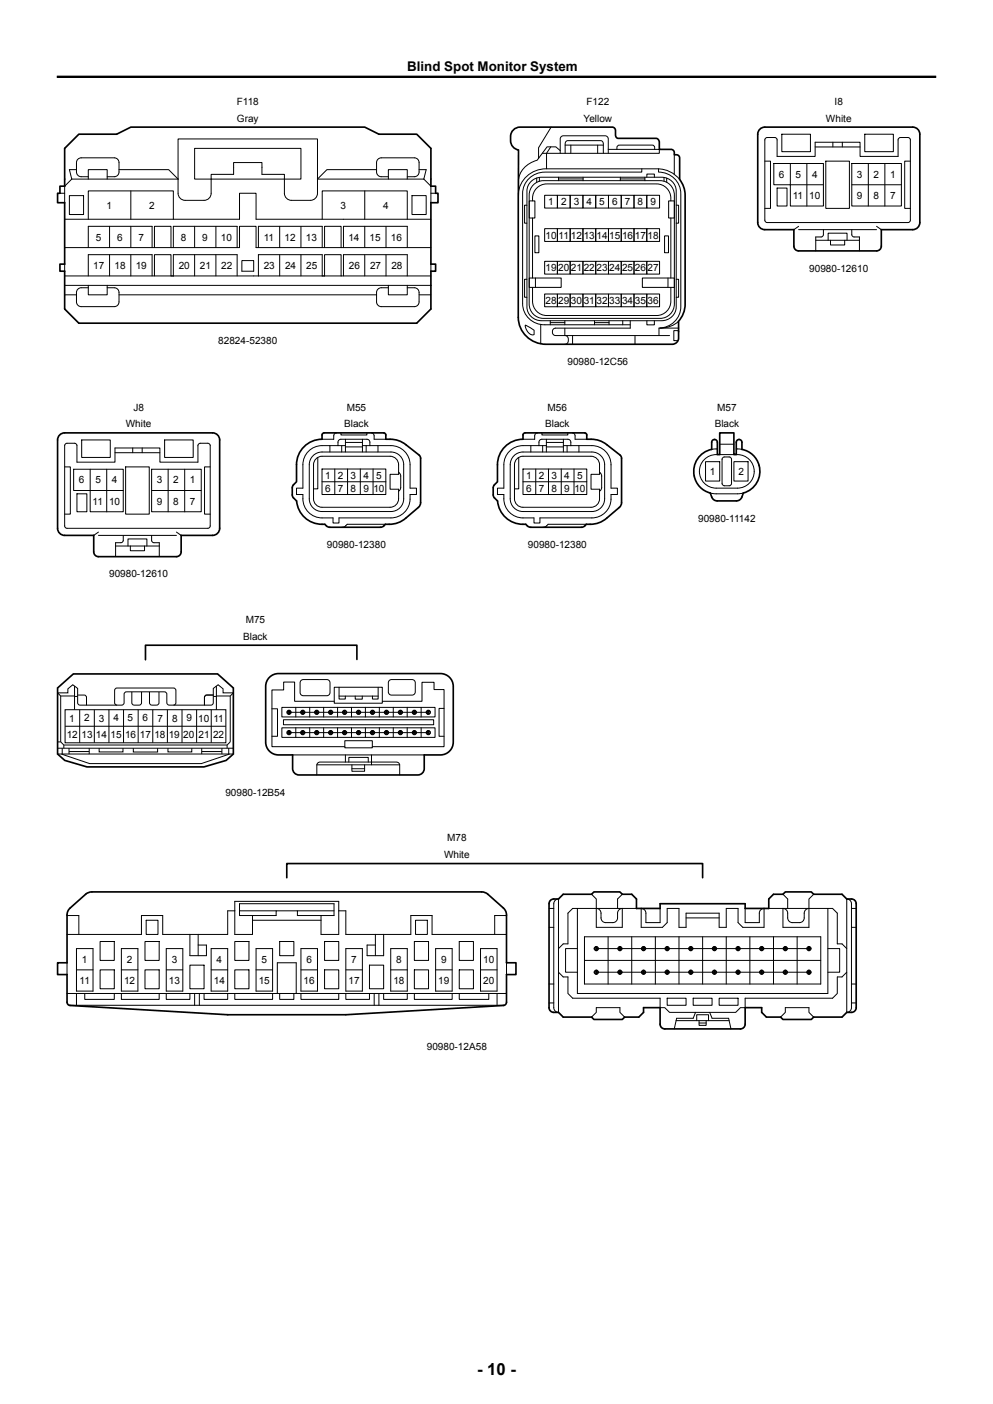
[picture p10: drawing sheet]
<svg xmlns="http://www.w3.org/2000/svg" width="210mm" height="297mm" viewBox="0 0 210 297" stroke-linecap="round" stroke-linejoin="round" font-family="sans-serif">
<g fill="none" stroke="#000" stroke-width=".21">
<path d="M15.2 37.9l-1.5 1.5v3.5M15.2 37.9h22.5M16.2 35.9h-1.5l.5 2M18.7 37.4h-1.5a1 1 0 0 1-1-1v-2a1 1 0 0 1 1-1h7a1 1 0 0 1 1 1v2a1 1 0 0 1-1 1h-1.5M18.7 37.9v-2h4v2M25.2 35.9h10.5l2 2M37.7 37.9v-8.5h29.4v8.5M44.7 37.9v3a1.5 1.5 0 0 1-1.5 1.5h-4a1.5 1.5 0 0 1-1.5-1.5v-3M44.7 37.9h-3.5v-6.5h22.4v6.5h-3.5M44.7 37.9v-1h4.7v-2.5h6v2.5h4.7v1M44.7 37.9h15.4M67.1 37.9h22.5"/>
<path d="M67.1 37.9v3a1.5 1.5 0 0 1-1.5 1.5h-4a1.5 1.5 0 0 1-1.5-1.5v-3M79.6 35.9h-10.5l-2 2M82.1 37.4h-1.5a1 1 0 0 1-1-1v-2a1 1 0 0 1 1-1h7a1 1 0 0 1 1 1v2a1 1 0 0 1-1 1h-1.5M82.1 37.9v-2h4v2M88.6 35.9h1.5l-.5 2M89.6 37.9l1.5 1.5v3.5M112.1 38.6a3.2 3.2 0 0 1 2.5-1.1h25.3a3 3 0 0 1 3.1 2.9v24.5a3 3 0 0 1-3.1 2.9h-25.3a3 3 0 0 1-3.2-2.9v-24.5l.1-.7zM113 38.9l1.2-.6 .7-.1h24.7a3 3 0 0 1 3 3.1v23a3 3 0 0 1-3 3h-24.7a3 3 0 0 1-3-3v-23a3.1 3.1 0 0 1 1.1-2.4zM113.5 37.7v.9M114.1 37.5v.8M116.5 31.1l-.9 1.3v3.3M116.6 26.9l-2.7 4.3v2.3"/>
<path d="M118.1 37.9h5.2M118.1 37.5v.7M118.5 31.9l-1-.8h-1.8l-2.1 2.8a5 5 0 0 0-4 4.4M118.5 32.4v-3a.67 .67 0 0 1 .6-.7h8.9a.67 .67 0 0 1 .6 .7v3M119.5 32.4v-2a.62 .62 0 0 1 .6-.6h7a.62 .62 0 0 1 .5 .6v2M119.5 30.7h8.1M120.7 30.7v1.7M123.3 37.5v.7M126.4 30.7v1.7M128.6 31.6h10.8v.8h-24.7M130.5 31.6v-.7l.5-.2h6.9l.5 .2v.7M131.2 37.5v.7"/>
<path d="M131.2 37.9h5.2M135.7 35.7v.7h-20.5a4.6 4.6 0 0 0-4.7 4.5v23.3a4.5 4.5 0 0 0 4.7 4.5h18.1M136.4 37.5v.7M136.8 37.5v-.7h1.6v.7M139.3 35.7v.7a4.6 4.6 0 0 1 4.7 4.5v24a4.6 4.6 0 0 1-4.6 4.5v1.6M140.4 37.5v.8M141 37.7v.9M142.6 32.7v4.2M143.7 38a6 6 0 0 0-4.7-2.3h-23.5a5.8 5.8 0 0 0-5.9 5.3M161.7 34.1h1.2v10h-1.2M161.8 29.3l.4-.2h1.6l.5 .2v3.8h8.1v-3h9.5v3h8l.1-3.8 .4-.2 1.9 .1 .2 .4v17.2l-.5 .3-30-.1-.3-.4zM163.6 34.6h10.5v9h-7v-4.5h-3.5z"/>
<path d="M164.3 39.8h2.1v3.8h-2.1zM165.3 28.4h6.1v3.7h-6.1zM167.1 34.6v4.5h7M170.6 34.6v9M172.4 31.1h9.5M174.6 34.1h5v10h-5zM176.1 30.1v1M178.1 30.1v1M180.1 34.6h10.5v9h-10.5zM180.1 39.1h10.5M182.9 28.4h6v3.7h-6zM183.6 34.6v9"/>
<path d="M187.1 34.6v9M192.5 34.1h-1.2v10h1.2M12.7 40.9h1M13.7 52.4h37v-4.5h3.4v4.5h37M13.7 46.4h37v-5.5h3.4v5.5h37M13.7 58.4h77.4M13.7 55.9v1.5M14.7 41.4h3v4h-3zM18.7 46.4v-6h18v6M18.7 52.4v-4.5h13.5v4.5M18.7 58.4v-4.5h13.5v4.5M23.2 47.9v4.5"/>
<path d="M23.2 53.9v4.5M27.7 40.4v6M27.7 47.9v4.5M27.7 53.9v4.5M32.7 52.4v-4.5h3.5v4.5M32.7 58.4v-4.5h3.5v4.5M36.7 52.4v-4.5h13.5v4.5M36.7 58.4v-4.5h13.5v4.5M41.2 47.9v4.5M41.2 53.9v4.5M45.7 47.9v4.5M45.7 53.9v4.5"/>
<path d="M51.2 55.1h2.5v2.3h-2.5zM54.6 52.4v-4.5h13.5v4.5M54.6 58.4v-4.5h13.5v4.5M59.1 47.9v4.5M59.1 53.9v4.5M63.6 47.9v4.5M63.6 53.9v4.5M68.1 46.4v-6h18v6M68.6 52.4v-4.5h3.5v4.5M68.6 58.4v-4.5h3.5v4.5M72.6 52.4v-4.5h13.5v4.5M72.6 58.4v-4.5h13.5v4.5"/>
<path d="M77.1 40.4v6M77.1 47.9v4.5M77.1 53.9v4.5M81.6 47.9v4.5M81.6 53.9v4.5M87.1 41.4h3v4h-3zM91.1 55.9v1.5M91.1 40.9h1M111.4 43.4h-.5v3.8h.5M111.4 59.1h-.5v3.8h.5M111.9 58.8h6.8v2h-6.8zM111.9 42.5h1.2v3.6h-1.2z"/>
<path d="M112.6 42.5a3.1 3.1 0 0 1 3-3.6h23.3a3.1 3.1 0 0 1 3 3.6M112.6 46.1v12.7M113.1 49.9h.9v3.6h-.9zM113.2 58.8v2M115.2 41.3h2.7v2.7h-2.7zM115.2 48.4h2.7v2.7h-2.7zM115.2 55.3h2.7v2.7h-2.7zM117.9 41.3h2.7v2.7h-2.7zM117.9 48.4h2.7v2.7h-2.7zM117.9 55.3h2.7v2.7h-2.7zM120.6 41.3h2.7v2.7h-2.7zM120.6 48.4h2.7v2.7h-2.7z"/>
<path d="M120.6 55.3h2.7v2.7h-2.7zM123.3 41.3h2.7v2.7h-2.7zM123.3 48.4h2.7v2.7h-2.7zM123.3 55.3h2.7v2.7h-2.7zM126 41.3h2.7v2.7h-2.7zM126 48.4h2.7v2.7h-2.7zM126 55.3h2.7v2.7h-2.7zM128.7 41.3h2.7v2.7h-2.7zM128.7 48.4h2.7v2.7h-2.7zM128.7 55.3h2.7v2.7h-2.7zM131.4 41.3h2.7v2.7h-2.7zM131.4 48.4h2.7v2.7h-2.7z"/>
<path d="M131.4 55.3h2.7v2.7h-2.7zM134.1 41.3h2.7v2.7h-2.7zM134.1 48.4h2.7v2.7h-2.7zM134.1 55.3h2.7v2.7h-2.7zM135.8 58.8h6.8v2h-6.8zM136.8 41.3h2.7v2.7h-2.7zM136.8 48.4h2.7v2.7h-2.7zM136.8 55.3h2.7v2.7h-2.7zM140.5 49.9h.9v3.6h-.9zM141.3 58.8v2M141.4 42.5h1.2v3.6h-1.2zM141.9 46.1v12.7"/>
<path d="M143 43.4h.5v3.8h-.5M143 59.1h.5v3.8h-.5M168.9 47.9l-1 .7M168.9 48.6h16.5M172.5 50.8h9.3M174.1 48.6v1l-.2 .5h-1.4v3M175.1 50.8v-1.5h4v1.5M175.6 50.8v1h3v-1M180.1 48.6v1l.3 .5h1.4v3M185.4 47.9l1 .7M13.7 62.4h2.5M13.7 60.4h77.4"/>
<path d="M18.7 60.9h-1.5a1 1 0 0 0-1 1v2a1 1 0 0 0 1 1h7a1 1 0 0 0 1-1v-2a1 1 0 0 0-1-1h-1.5M18.7 60.4v2h4v-2M25.2 62.4h54.4M82.1 60.9h-1.5a1 1 0 0 0-1 1v2a1 1 0 0 0 1 1h7a1 1 0 0 0 1-1v-2a1 1 0 0 0-1-1h-1.5M82.1 60.4v2h4v-2M88.6 62.4h2.5M111.2 68.8l1.8 1.1v.9a1.61 1.61 0 0 1-1.9-1.6zM112.6 60.8v2.9a3 3 0 0 0 3 3h23.3a3 3 0 0 0 3-3v-2.9M114.4 68.6v4.1M115.2 62.2h2.7v2.7h-2.7zM116.4 68.3h3M116.4 67.8v.9"/>
<path d="M117.9 62.2h2.7v2.7h-2.7zM119.4 67.8v.9M119.4 69.4v1.6M119.5 71h22.1M120.6 62.2h2.7v2.7h-2.7zM121.1 71v1.8M123.3 62.2h2.7v2.7h-2.7zM125.7 67.8v.9M125.7 68.3h3.1M126 62.2h2.7v2.7h-2.7zM128.7 62.2h2.7v2.7h-2.7zM128.8 67.8v.9"/>
<path d="M131.4 62.2h2.7v2.7h-2.7zM131.7 67.8v.9M133.3 67.9v1.5h-15.8a.79 .79 0 0 0-.7 .8 .79 .79 0 0 0 .7 .8h2a.96 .96 0 0 1 .7 .9 .96 .96 0 0 1-.7 .9M134.1 62.2h2.7v2.7h-2.7zM134.3 71v1.8M136.8 62.2h2.7v2.7h-2.7zM136.8 67.9v.8h1.6v-.8M139.5 69.4h4M143.5 68l-.9 .6-1.1 .5-1.9 .3M143.5 69.9h-1v2.2h.9M13.7 98.8h1.2v10h-1.2M13.7 94l.5-.2h1.6l.4 .2 .1 3.8h8v-3h9.5v3h8.1v-3.8l.5-.2h1.8l.3 .5-.1 17.2-.4 .3-30.1-.1-.2-.4z"/>
<path d="M15.6 99.3h10.5v9h-7v-4.5h-3.5zM17.3 93.1h6v3.7h-6zM19.1 99.3v4.5h7M22.6 99.3v9M24.3 95.8h9.5M26.6 98.8h5v10h-5zM28.1 94.8v1M30.1 94.8v1M32.1 99.3h10.5v9h-10.5zM34.8 93.1h6.1v3.7h-6.1zM35.6 99.3v9M39.1 99.3v9"/>
<path d="M44.5 98.8h-1.2v10h1.2M66 96.6a2.69 2.69 0 0 1 2.1-1h14.6a2.7 2.7 0 0 1 2.7 2.7v7.2a2.7 2.7 0 0 1-2.7 2.7h-14.6a2.7 2.7 0 0 1-2.7-2.7v-7.2l.1-.6zM66.8 97l.8-.4 .5-.1h14.4a1.8 1.8 0 0 1 1.8 1.8v2h-1.8v3.2h1.8a3.5 3.5 0 0 1-.5 3.3l-.8 .4-.5 .1h-14.4a1.8 1.8 0 0 1-1.8-1.8v-7.2l.1-.5zM67.2 96.8v6.6h-.9M68.1 99.2h13.5v5.4h-13.5zM69.8 94.3v1.3M70.8 99.2v5.4M71.2 91.6a.63 .63 0 0 0-.6 .6v.7h-2.5M71.5 94.3v-.8a.63 .63 0 0 1 .6-.6h5.5a.63 .63 0 0 1 .6 .6v.8M72.1 91.6v.4h5.5v-.4M72.3 94.3v1.3M73.1 94.3h-5a4 4 0 0 0-4 4v5h-1.4v1.3h1.4a4.2 4.2 0 0 0 4 5h2.3v1h1.3v-1h11a4.2 4.2 0 0 0 4-5h1.4v-1.3h-1.4v-5a4 4 0 0 0-4-4h-6.1"/>
<path d="M73.1 94.5h3.5M73.1 92.9v2.7M73.1 93.6h3.5M73.5 99.2v5.4M76.2 99.2v5.4M76.6 92.9v2.7M77.4 94.3v1.3M78.5 91.6a.63 .63 0 0 1 .6 .6v.7h2.5M78.9 99.2v5.4M79.9 94.3v1.3M84.3 99.9l.4 .6v2.6l-.1 .5-.3 .3M108.5 96.6a2.69 2.69 0 0 1 2.1-1h14.6a2.7 2.7 0 0 1 2.7 2.7v7.2a2.7 2.7 0 0 1-2.7 2.7h-14.6a2.7 2.7 0 0 1-2.7-2.7v-7.2l.1-.6z"/>
<path d="M109.3 97l.8-.4 .5-.1h14.4a1.8 1.8 0 0 1 1.8 1.8v2h-1.8v3.2h1.8a3.5 3.5 0 0 1-.5 3.3l-.8 .4-.5 .1h-14.4a1.8 1.8 0 0 1-1.8-1.8v-7.2l.1-.5zM109.7 96.8v6.6h-.9M110.6 99.2h13.5v5.4h-13.5zM112.3 94.3v1.3M113.3 99.2v5.4M113.7 91.6a.63 .63 0 0 0-.6 .6v.7h-2.5M114 94.3v-.8a.63 .63 0 0 1 .6-.6h5.5a.63 .63 0 0 1 .6 .6v.8M114.6 91.6v.4h5.5v-.4M114.8 94.3v1.3M115.5 94.3h-4.9a4 4 0 0 0-4 4v5h-1.4v1.3h1.4a4.2 4.2 0 0 0 4 5h2.3v1h1.3v-1h11a4.2 4.2 0 0 0 4-5h1.4v-1.3h-1.4v-5a4 4 0 0 0-4-4h-6.1M115.5 94.5h3.6M115.5 93.6h3.6"/>
<path d="M115.5 92.9v2.7M116 99.2v5.4M118.7 99.2v5.4M119.1 92.9v2.7M119.9 94.3v1.3M121 91.6a.63 .63 0 0 1 .6 .6v.7h2.5M121.4 99.2v5.4M122.4 94.3v1.3M126.8 99.9l.4 .6v2.6l-.1 .5-.3 .3M149.2 97.7h3v4.1h-3zM151.7 96.2a3.6 3.6 0 0 0-3.8 3.4 3.6 3.6 0 0 0 3.6 3.7h4.5a3.6 3.6 0 0 0 3.5-3.7 3.6 3.6 0 0 0-3.8-3.4M151.7 95l-1.2 .1"/>
<path d="M152.2 94h3M152.2 96.2h3M152.8 96.9l.4-.2h1h.3l.2 .5v5.1l-.2 .4-.3 .1-1.2-.1-.3-.4zM155.2 97.7h3v4.1h-3zM155.7 95l1.2 .1M16.3 104.5h2.1v3.8h-2.1zM20.8 112.6l-1 .7M20.8 113.3h16.5M24.4 115.5h9.3M26.1 113.3v1l-.3 .4-1.4 .1v3M27.1 115.5v-1.5h4v1.5M27.6 115.5v1h3v-1"/>
<path d="M32.1 113.3v1l.2 .4 1.4 .1v3M32.1 103.8h10.5M37.3 112.6l1 .7M68.1 101.9h13.5M81.5 110.9h-8.1l-.5 .5-.5 .1M110.6 101.9h13.5M124 110.9h-8.1l-.5 .5-.5 .1M157.2 104.3l-1.2 .2h-4.9l-.9-.2M12.2 158.3h37.2M12.2 159.5h37.2M12.2 156.9h.6M12.8 147.2l-.6-.6h2.2v-.9l1-.8 1 .7v3.1l.3 .4 .2 .1 9.1-.1 .2-.4 .1-2.1 .4-.2h8.3l.3 .5 .1 2 .4 .3h8.8l.4-.3 .1-.2v-3.1l1-.7 1.1 .8v.9h2.2l-.7 .6"/>
<path d="M12.8 147.2h3M12.8 147.2v9.7M12.8 156.9l.7 .7M13 159.5l5.9 2h23.7l6-2M13.2 158.3v1.2M13.5 157.6h34.5M13.5 157.6v.7M13.8 150.1h34v7h-34zM13.8 153.6h34M14.6 158.3v1.2M14.6 159h4.3M15.8 145.1v5"/>
<path d="M15.8 147.3h.6M16.4 147h1.4l.4 .3 .1 1.9M16.9 150.1v7M18.9 158.3v1.2M19.9 150.1v7M21 158.3v.8h5v-.8M23 150.1v7M24.7 149.2l-.2-.1-.3-.4v-2.7l.1-.2 .4-.3 12.3 .1 .2 .4v2.7l-.1 .2-.4 .3M26.1 150.1v7M27.9 146.4v2.3l.2 .4 .3 .1h1l.5-.3v-2.5M28.2 158.3v.8h5.1v-.8M29.2 150.1v7"/>
<path d="M31.6 146.4v2.3l.3 .4 .2 .1h1l.5-.3v-2.5M32.3 150.1v7M35.4 150.1v7M35.5 158.3v.8h5.1v-.8M38.5 150.1v7M41.6 150.1v7M42.7 159h4.2M42.7 158.3v1.2M44.7 150.1v7M45.1 147h-1.4l-.4 .3-.1 1.9M45.1 147.3h.7M45.8 147.2h2.9"/>
<path d="M45.8 145.1v5M46.9 158.3v1.2M48 157.6v.7M48.4 158.3v1.2M48.7 147.2v9.7l-.7 .7M57.5 149.9h1.2v5.9h-1.2M59.6 149.6h32.4v2.1h-32.4zM59.6 154h32.4v2h-32.4zM59.9 152.3h31.8v1h-31.8zM61 151v-.6h.2v.6M61 155.3v-.6h.2v.6M61.1 150.7h29.5"/>
<path d="M61.1 155h29.5M61.9 159.7h27.8M62.6 149.6v2.1M62.6 154v2M63.7 144l.4-.2h5a.67 .67 0 0 1 .7 .6v2.1a.67 .67 0 0 1-.7 .7h-5a.67 .67 0 0 1-.6-.7v-2.1zM63.9 151v-.6h.2v.6M63.9 155.3v-.6h.2v.6M65.5 149.6v2.1M65.5 154v2M66.9 151v-.6h.2v.6M66.9 155.3v-.6h.2v.6M68.4 149.6v2.1"/>
<path d="M68.4 154v2M69.8 151v-.6h.2v.6M69.8 155.3v-.6h.2v.6M70.7 145.4h10.2v3.4h-10.2zM70.7 148.4h-8.4v-4.1h-2.3v1.7h-2.5v12h15.4M71.4 149.6v2.1M71.4 154v2M71.7 145.4v2.5h1.3v-.6M71.7 147.3h8.3M72.8 151v-.6h.2v.6M72.8 155.3v-.6h.2v.6M72.9 156.7h5.8v1.5h-5.8z"/>
<path d="M73 159.7v1.5M74.3 149.6v2.1M74.3 154v2M75.1 147.3v.6h1.5v-.6M75.7 151v-.6h.2v.6M75.7 155.3v-.6h.2v.6M77.3 149.6v2.1M77.3 154v2M78.6 159.7v2.1M78.7 151v-.6h.2v.6M78.7 155.3v-.6h.2v.6M80 145.4v2.5h-1.2v-.6"/>
<path d="M80.2 149.6v2.1M80.2 154v2M80.9 148.4h8.3v-4.1h2.6v1.6h2.1v12h-15.2M81.6 151v-.6h.2v.6M81.6 155.3v-.6h.2v.6M82.3 144l.5-.2h4.3a.67 .67 0 0 1 .7 .6v2a.68 .68 0 0 1-.7 .6h-4.3a.67 .67 0 0 1-.7-.6v-2zM83.2 149.6v2.1M83.2 154v2M84.6 151v-.6h.2v.6M84.6 155.3v-.6h.2v.6M86.1 149.6v2.1M86.1 154v2"/>
<path d="M87.5 151v-.6h.2v.6M87.5 155.3v-.6h.2v.6M89.1 149.6v2.1M89.1 154v2M90.5 151v-.6h.2v.6M90.5 155.3v-.6h.2v.6M93.9 149.9h-1.1v5.9h1.1M67 163.9v-2a.68 .68 0 0 1 .7-.7h16.2a.68 .68 0 0 1 .6 .7v2M67 161.8h17.5M73.8 161.2v-1h4.1v1M74.4 161.8v1.4h2.7v-1.4M74.4 162.6h2.7"/>
<path d="M14.2 193.7h2.5v4M21.2 199.2h3v4h-3zM30.7 199.2h3v4h-3zM30.9 194.7h2.5v3h-2.5zM40.2 197.7v4.5h3.5v-2.3h-1.8M41.9 197.7v4.5M49.7 199.2h3v4h-3zM49.7 192.7h-1.5v5h-13.8v-4h-4.5v4h-15.7M50.7 191.2h19.9v2.5h-7.7v-1h-4.5v1h-7.7zM50.7 192.7h7.7M53.4 193.7v4h-3.7v-7h21.9v7h-3.7v-4M53.4 194.7h14.5"/>
<path d="M59.1 199.2h3v3h-3zM62.9 192.7h7.7M68.6 199.2h3v4h-3zM71.6 192.7h1.5v5h13.8v-4h4.5v4h15.7M79.4 197.7v4.5M81.1 197.7v4.5h-3.5v-2.3h1.8M87.6 199.2h3v4h-3zM87.9 194.7h2.5v3h-2.5zM97.1 199.2h3v4h-3zM107.1 193.7h-2.5v4M116.1 192.2h1M116.1 196.2h1"/>
<path d="M117.4 190.5l.7-.3v24a1 1 0 0 1-1-1v-22zM122.1 192.2v18h53v-18M123.6 198.2h50v10h-50zM125.1 189.2l1 1v2M126.1 192.2a1 1 0 0 1 1 1v1a1 1 0 0 0 1 1h1.5a1 1 0 0 0 1-1v-1a1 1 0 0 1 1-1v4h-5.5zM128.6 198.2v10M131.6 189.2l-1 1v2M133.6 198.2v10M134.6 192.2h-13.5l-1 1v6.5h-1l-1 1M138.6 198.2v10M139.6 192.2v3h-3v-2a1 1 0 0 0-1-1v4h4.5l1-1v-3h2.5v4h1.5v-3h7v3h1.5v-4h2.5v3l1 1h4.5v-4a1 1 0 0 0-1 1v2h-3v-3M143.6 198.2v10"/>
<path d="M145.1 194.2h7M148.6 198.2v10M153.6 198.2v10M158.6 198.2v10M162.6 192.2h13.5l1 1v6.5h1l1 1M163.6 198.2v10M165.6 192.2a1 1 0 0 1 1 1v1a1 1 0 0 0 1 1h1.5a1 1 0 0 0 1-1v-1a1 1 0 0 1 1-1v4h-5.5zM165.6 189.2l1 1v2M168.6 198.2v10M172.1 189.2l-1 1v2M179.1 190.2a1 1 0 0 1 1 1v22a1 1 0 0 1-1 1zM180.1 192.2h1"/>
<path d="M180.1 196.2h1M14.2 210.2h92.9M14.2 203.7v2.5M14.6 212.7h92M16.2 200.7h3.5v9h-3.5zM16.2 210.2v2.5M16.2 205.2h3.5M17.9 210.2v1.2h6.3v-1.2M21.2 205.2h3v4h-3zM25.7 210.2v1.2h8v-1.2M25.7 200.7h3.5v9h-3.5zM25.7 205.2h3.5"/>
<path d="M30.7 205.2h3v4h-3zM35.2 210.2v1.2h5v-1.2M35.2 200.7h3.5v9h-3.5zM35.2 205.2h3.5M40.2 204.2h3v5h-3zM41.2 210.2v2.5M42.2 210.2v2.5M43.2 210.2v1.2h5v-1.2M44.7 200.7h3.5v9h-3.5zM44.7 205.2h3.5M49.7 210.2v1.2h7.9v-1.2M49.7 205.2h3v4h-3z"/>
<path d="M54.1 200.7h3.5v9h-3.5zM54.1 205.2h3.5M58.6 210.2v-6.5h4v6.5M59.1 210.2v1.2h3v-1.2M63.6 210.2v1.2h8v-1.2M63.6 200.7h3.5v9h-3.5zM63.6 205.2h3.5M68.6 205.2h3v4h-3zM73.1 210.2v1.2h5v-1.2M73.1 200.7h3.5v9h-3.5zM73.1 205.2h3.5M78.1 204.2h3v5h-3z"/>
<path d="M79.1 210.2v2.5M80.1 210.2v2.5M81.1 210.2v1.2h5v-1.2M82.6 200.7h3.5v9h-3.5zM82.6 205.2h3.5M87.6 210.2v1.2h8v-1.2M87.6 205.2h3v4h-3zM92.1 200.7h3.5v9h-3.5zM92.1 205.2h3.5M97.1 205.2h3v4h-3zM97.1 210.2v1.2h6.3v-1.2M101.6 200.7h3.5v9h-3.5z"/>
<path d="M101.6 205.2h3.5M105.1 210.2v2.5M107.1 203.7v2.5M116.1 208.2h1M116.1 212.2h1M118.1 205.7l1 1h1v3.5l1 1h18.5v2h1l1 1h14l1-1h1v-2h18.5l1-1v-3.5h1l1-1M122.1 200.7h-2.5v5h2.5M123.6 203.2h50M125.1 215.2l1-1v-1h5v1l1 1M126 201v-.7h.2v.7M126 206v-.7h.2v.7M126.1 200.7h45"/>
<path d="M126.1 205.7h45M131 206v-.7h.2v.7M131 201v-.7h.2v.7M136 201v-.7h.2v.7M136 206v-.7h.2v.7M141 206v-.7h.2v.7M141 201v-.7h.2v.7M141.1 211.2h4v1.5h-4zM143 215.9h11.2M146 201v-.7h.2v.7M146 206v-.7h.2v.7M146.6 211.2h4v1.5h-4z"/>
<path d="M147.1 214.2l-.5 1.2h-3.5l-.5 2.3M147.3 215.9v-1.2h2.5v1.2M147.8 215.9v1h1.5v-1M147.8 216.4h1.5M150.1 214.2l.5 1.2h3.5l.5 2.3M151 206v-.7h.2v.7M151 201v-.7h.2v.7M152.1 211.2h4v1.5h-4zM156 201v-.7h.2v.7M156 206v-.7h.2v.7M161 206v-.7h.2v.7M161 201v-.7h.2v.7"/>
<path d="M165.1 215.2l1-1v-1h5v1l1 1M166 201v-.7h.2v.7M166 206v-.7h.2v.7M171 206v-.7h.2v.7M171 201v-.7h.2v.7M175.1 200.7h2.5v5h-2.5M180.1 208.2h1M180.1 212.2h1"/>
<circle cx="61.1" cy="155" r=".45"/>
<circle cx="61.1" cy="150.7" r=".45"/>
<circle cx="61.1" cy="155" r=".35"/>
<circle cx="61.1" cy="150.7" r=".35"/>
<circle cx="64" cy="155" r=".45"/>
<circle cx="64" cy="150.7" r=".45"/>
<circle cx="64" cy="150.7" r=".35"/>
<circle cx="64" cy="155" r=".35"/>
<circle cx="67" cy="155" r=".45"/>
<circle cx="67" cy="150.7" r=".45"/>
<circle cx="67" cy="150.7" r=".35"/>
<circle cx="67" cy="155" r=".35"/>
<circle cx="69.9" cy="155" r=".45"/>
<circle cx="69.9" cy="150.7" r=".45"/>
<circle cx="69.9" cy="155" r=".35"/>
<circle cx="69.9" cy="150.7" r=".35"/>
<circle cx="72.9" cy="155" r=".45"/>
<circle cx="72.9" cy="150.7" r=".45"/>
<circle cx="72.9" cy="155" r=".35"/>
<circle cx="72.9" cy="150.7" r=".35"/>
<circle cx="75.8" cy="155" r=".45"/>
<circle cx="75.8" cy="150.7" r=".45"/>
<circle cx="75.8" cy="155" r=".35"/>
<circle cx="75.8" cy="150.7" r=".35"/>
<circle cx="78.8" cy="155" r=".45"/>
<circle cx="78.8" cy="150.7" r=".45"/>
<circle cx="78.8" cy="155" r=".35"/>
<circle cx="78.8" cy="150.7" r=".35"/>
<circle cx="81.7" cy="150.7" r=".35"/>
<circle cx="81.7" cy="155" r=".35"/>
<circle cx="81.7" cy="155" r=".45"/>
<circle cx="81.7" cy="150.7" r=".45"/>
<circle cx="84.7" cy="155" r=".45"/>
<circle cx="84.7" cy="150.7" r=".45"/>
<circle cx="84.7" cy="150.7" r=".35"/>
<circle cx="84.7" cy="155" r=".35"/>
<circle cx="87.6" cy="155" r=".45"/>
<circle cx="87.6" cy="150.7" r=".45"/>
<circle cx="87.6" cy="150.7" r=".35"/>
<circle cx="87.6" cy="155" r=".35"/>
<circle cx="90.6" cy="150.7" r=".35"/>
<circle cx="90.6" cy="155" r=".35"/>
<circle cx="90.6" cy="155" r=".45"/>
<circle cx="90.6" cy="150.7" r=".45"/>
<circle cx="126.1" cy="200.7" r=".45"/>
<circle cx="126.1" cy="200.7" r=".34"/>
<circle cx="126.1" cy="205.7" r=".34"/>
<circle cx="126.1" cy="205.7" r=".45"/>
<circle cx="131.1" cy="200.7" r=".45"/>
<circle cx="131.1" cy="200.7" r=".34"/>
<circle cx="131.1" cy="205.7" r=".45"/>
<circle cx="131.1" cy="205.7" r=".34"/>
<circle cx="136.1" cy="200.7" r=".45"/>
<circle cx="136.1" cy="200.7" r=".34"/>
<circle cx="136.1" cy="205.7" r=".34"/>
<circle cx="136.1" cy="205.7" r=".45"/>
<circle cx="141.1" cy="200.7" r=".45"/>
<circle cx="141.1" cy="200.7" r=".34"/>
<circle cx="141.1" cy="205.7" r=".34"/>
<circle cx="141.1" cy="205.7" r=".45"/>
<circle cx="146.1" cy="200.7" r=".45"/>
<circle cx="146.1" cy="200.7" r=".34"/>
<circle cx="146.1" cy="205.7" r=".34"/>
<circle cx="146.1" cy="205.7" r=".45"/>
<circle cx="151.1" cy="200.7" r=".45"/>
<circle cx="151.1" cy="200.7" r=".34"/>
<circle cx="151.1" cy="205.7" r=".34"/>
<circle cx="151.1" cy="205.7" r=".45"/>
<circle cx="156.1" cy="200.7" r=".34"/>
<circle cx="156.1" cy="205.7" r=".34"/>
<circle cx="156.1" cy="200.7" r=".45"/>
<circle cx="156.1" cy="205.7" r=".45"/>
<circle cx="161.1" cy="200.7" r=".45"/>
<circle cx="161.1" cy="200.7" r=".34"/>
<circle cx="161.1" cy="205.7" r=".34"/>
<circle cx="161.1" cy="205.7" r=".45"/>
<circle cx="166.1" cy="200.7" r=".34"/>
<circle cx="166.1" cy="205.7" r=".34"/>
<circle cx="166.1" cy="200.7" r=".45"/>
<circle cx="166.1" cy="205.7" r=".45"/>
<circle cx="171.1" cy="200.7" r=".34"/>
<circle cx="171.1" cy="205.7" r=".34"/>
<circle cx="171.1" cy="200.7" r=".45"/>
<circle cx="171.1" cy="205.7" r=".45"/>
</g>
<g fill="none" stroke="#000" stroke-width=".35">
<path d="M13.7 31.4l3-3h8l3-1.5h49.4l3 1.5h8l3 3v8h1v1.5h.5v2h-1.5v13h1v1.5h-1v8l-3 3h-71.4l-3-3v-8h-1v-1.5h1v-13h-1.5v-2h.5v-1.5h1zM108.6 27.5l.8-.5 .6-.1h19.5a.71 .71 0 0 1 .7 .7v1a.66 .66 0 0 0 .5 .7h8.1a.8 .8 0 0 1 .6 .8v1.5h2.5a.67 .67 0 0 1 .7 .7v.4a.84 .84 0 0 1 1.1 .7v4.6l.9 1.5 .3 1.8v23l-.3 1.8-.5 1-.6 .9v3.5a1.32 1.32 0 0 1-1.3 1.3h-26.7a5.8 5.8 0 0 1-5.9-5.7l.1-35.4a2.21 2.21 0 0 1-1.7-2.8v-.6zM160.9 27.2l.8-.3h31.3a1.5 1.5 0 0 1 1.5 1.5v18.7a1.5 1.5 0 0 1-1.5 1.5h-6.6v3.5a1 1 0 0 1-1 1h-16.5a1 1 0 0 1-1-1v-3.5h-6.2a1.5 1.5 0 0 1-1.5-1.5v-18.7l.1-.5zM12.8 91.9l.9-.3h31.3a1.5 1.5 0 0 1 1.5 1.5v18.7a1.5 1.5 0 0 1-1.5 1.5h-6.7v3.5a1 1 0 0 1-1 1h-16.5a1 1 0 0 1-1-1v-3.5h-6.1a1.5 1.5 0 0 1-1.5-1.5v-18.7l.1-.5zM64.3 94.5a5.4 5.4 0 0 1 3.8-1.6l.1-1.1 .4-.2h12.5l.4 .2 .1 1.1h1.5l1.7 .5 3.8 2.8 .4 .8-.1 9.6-.4 .7-3.2 2.7-1.7 .8-2.1 .1-.5 .5-.5 .1h-10.8l-.5-.1-.5-.5a5.5 5.5 0 0 1-6-4.9 1.61 1.61 0 0 1-.9-1.3v-1.5a1.61 1.61 0 0 1 .9-1.3v-3.6a5.4 5.4 0 0 1 1.6-3.8zM106.8 94.5a5.4 5.4 0 0 1 3.8-1.6l.1-1.1 .4-.2h12.5l.4 .2 .1 1.1h1.5l1.7 .5 3.8 2.8 .3 .8v9.6l-.4 .7-3.2 2.7-1.7 .8-2.1 .1-.5 .5-.5 .1h-10.8l-.5-.1-.5-.5a5.5 5.5 0 0 1-6-4.9 1.61 1.61 0 0 1-.9-1.3v-1.5a1.61 1.61 0 0 1 .9-1.3v-3.6a5.4 5.4 0 0 1 1.6-3.8zM152.2 91.6h3v4.6h.5v-2.6a.6 .6 0 0 1 .6-.6 .6 .6 0 0 1 .6 .6v1.5a4.7 4.7 0 0 1 3.8 4.5 4.7 4.7 0 0 1-3.5 4.7 1.68 1.68 0 0 1-1.5 1.7h-4a1.57 1.57 0 0 1-1.5-1.7 4.7 4.7 0 0 1-3.5-4.7 4.7 4.7 0 0 1 3.8-4.5v-1.5a.6 .6 0 0 1 .6-.6 .6 .6 0 0 1 .6 .6v2.6h.5zM75.5 139.5v-3h-44.7v3.1M12.2 145.5l3.3-2.9h30.5l3.4 2.9v14l-1.6 1.4-4.7 1.3h-24.7l-4.7-1.3-1.5-1.4zM57.2 143.1l1.1-.5 .6-.1h34.3a2.7 2.7 0 0 1 2.7 2.7v11.8a2.7 2.7 0 0 1-2.7 2.7h-3.5v2.9a1.35 1.35 0 0 1-1.3 1.3h-25.2a1.35 1.35 0 0 1-1.3-1.3v-2.9h-3a2.7 2.7 0 0 1-2.7-2.7v-11.8a2.7 2.7 0 0 1 1-2.1zM14.8 192.1l3.6-3.1 1-.3h82.5l1 .3 3.5 3.1a1.93 1.93 0 0 1 .7 1.5v10.1h2v2.5h-2v5.8a.7 .7 0 0 1-.6 .7l-33.4 2h-24.9l-33.4-2a.7 .7 0 0 1-.6-.7v-5.8h-2v-2.5h2v-10.1a1.93 1.93 0 0 1 .6-1.5zM60.6 185.7v-3h88v3"/>
<path d="M116.4 190.5l.7-.3h1l1-1h6l.5-.5h5.5l.5 .5h2l1 1v2h5v-1h18v1h5v-2l1-1h2l.5-.5h5.5l.5 .5h6l1 1h1a1 1 0 0 1 1 1v22a1 1 0 0 1-1 1h-1l-1 1h-6l-.5 .5h-6l-.5-.5h-3l-1-1v-1h-3.5v3.5a1 1 0 0 1-1 1h-16a1 1 0 0 1-1-1v-3.5h-3.5v1l-1 1h-3l-.5 .5h-6l-.5-.5h-6l-1-1h-1a1 1 0 0 1-1-1v-22z"/>
</g>
<path d="M12 16.2h186" fill="none" stroke="#000" stroke-width=".5"/>
<text font-size="3.5" x="100.9" y="290.9">- 10 -</text>
<text font-size="2.8" x="86.1" y="15.1">Blind Spot Monitor System</text>
<g font-size="2.1">
<text x="50.1" y="22.2">F118</text>
<text x="124" y="22.2">F122</text>
<text x="176.5" y="22.2">I8</text>
<text x="50.1" y="25.7">Gray</text>
<text x="123.4" y="25.7">Yellow</text>
<text x="174.7" y="25.7">White</text>
<text x="164.7" y="37.6">6</text>
<text x="168.2" y="37.6">5</text>
<text x="171.7" y="37.6">4</text>
<text x="181.2" y="37.6">3</text>
<text x="184.7" y="37.6">2</text>
<text x="188.2" y="37.6">1</text>
<text x="22.5" y="44.2">1</text>
<text x="31.5" y="44.2">2</text>
<text x="72" y="44.2">3</text>
<text x="81" y="44.2">4</text>
<text x="115.9" y="43.4">1</text>
<text x="118.6" y="43.4">2</text>
<text x="121.3" y="43.4">3</text>
<text x="124" y="43.4">4</text>
<text x="126.7" y="43.4">5</text>
<text x="129.4" y="43.4">6</text>
<text x="132.1" y="43.4">7</text>
<text x="134.8" y="43.4">8</text>
<text x="137.5" y="43.4">9</text>
<text x="167.7" y="42.1">11</text>
<text x="171.1" y="42.1">10</text>
<text x="181.2" y="42.1">9</text>
<text x="184.7" y="42.1">8</text>
<text x="188.2" y="42.1">7</text>
<text x="20.3" y="50.9">5</text>
<text x="24.8" y="50.9">6</text>
<text x="29.3" y="50.9">7</text>
<text x="38.3" y="50.9">8</text>
<text x="42.8" y="50.9">9</text>
<text x="46.7" y="50.9">10</text>
<text x="55.8" y="50.9">11</text>
<text x="60.2" y="50.9">12</text>
<text x="64.7" y="50.9">13</text>
<text x="73.7" y="50.9">14</text>
<text x="78.2" y="50.9">15</text>
<text x="82.7" y="50.9">16</text>
<text x="115.4" y="50.5">10</text>
<text x="118.1" y="50.5">11</text>
<text x="120.8" y="50.5">12</text>
<text x="123.5" y="50.5">13</text>
<text x="126.2" y="50.5">14</text>
<text x="128.9" y="50.5">15</text>
<text x="131.6" y="50.5">16</text>
<text x="134.3" y="50.5">17</text>
<text x="137" y="50.5">18</text>
<text x="19.7" y="56.9">17</text>
<text x="24.2" y="56.9">18</text>
<text x="28.7" y="56.9">19</text>
<text x="37.8" y="56.9">20</text>
<text x="42.3" y="56.9">21</text>
<text x="46.8" y="56.9">22</text>
<text x="55.8" y="56.9">23</text>
<text x="60.3" y="56.9">24</text>
<text x="64.8" y="56.9">25</text>
<text x="73.8" y="56.9">26</text>
<text x="78.3" y="56.9">27</text>
<text x="82.8" y="56.9">28</text>
<text x="115.4" y="57.3">19</text>
<text x="118.1" y="57.3">20</text>
<text x="120.8" y="57.3">21</text>
<text x="123.5" y="57.3">22</text>
<text x="126.2" y="57.3">23</text>
<text x="128.9" y="57.3">24</text>
<text x="131.6" y="57.3">25</text>
<text x="134.3" y="57.3">26</text>
<text x="137" y="57.3">27</text>
<text x="171.1" y="57.4">90980-12610</text>
<text x="115.4" y="64.3">28</text>
<text x="118.1" y="64.3">29</text>
<text x="120.8" y="64.3">30</text>
<text x="123.5" y="64.3">31</text>
<text x="126.2" y="64.3">32</text>
<text x="128.9" y="64.3">33</text>
<text x="131.6" y="64.3">34</text>
<text x="134.3" y="64.3">35</text>
<text x="137" y="64.3">36</text>
<text x="46.2" y="72.7">82824-52380</text>
<text x="120" y="77.2">90980-12C56</text>
<text x="28.2" y="86.9">J8</text>
<text x="73.3" y="86.9">M55</text>
<text x="115.8" y="86.9">M56</text>
<text x="151.7" y="86.9">M57</text>
<text x="26.6" y="90.4">White</text>
<text x="72.8" y="90.4">Black</text>
<text x="115.3" y="90.4">Black</text>
<text x="151.1" y="90.4">Black</text>
<text x="68.7" y="101.3">1</text>
<text x="71.4" y="101.3">2</text>
<text x="74.1" y="101.3">3</text>
<text x="76.8" y="101.3">4</text>
<text x="79.5" y="101.3">5</text>
<text x="111.2" y="101.3">1</text>
<text x="113.9" y="101.3">2</text>
<text x="116.6" y="101.3">3</text>
<text x="119.3" y="101.3">4</text>
<text x="122" y="101.3">5</text>
<text x="150.1" y="100.5">1</text>
<text x="156.2" y="100.5">2</text>
<text x="16.7" y="102.2">6</text>
<text x="19.6" y="106.7">11</text>
<text x="20.2" y="102.2">5</text>
<text x="23.1" y="106.7">10</text>
<text x="23.7" y="102.2">4</text>
<text x="33.2" y="106.7">9</text>
<text x="33.2" y="102.2">3</text>
<text x="36.7" y="106.7">8</text>
<text x="36.7" y="102.2">2</text>
<text x="40.2" y="106.7">7</text>
<text x="40.2" y="102.2">1</text>
<text x="68.7" y="104">6</text>
<text x="71.4" y="104">7</text>
<text x="74.1" y="104">8</text>
<text x="76.8" y="104">9</text>
<text x="79" y="104">10</text>
<text x="111.2" y="104">6</text>
<text x="113.9" y="104">7</text>
<text x="116.6" y="104">8</text>
<text x="119.3" y="104">9</text>
<text x="121.5" y="104">10</text>
<text x="147.6" y="110.3">90980-11142</text>
<text x="69.1" y="115.9">90980-12380</text>
<text x="111.6" y="115.9">90980-12380</text>
<text x="23.1" y="122.1">90980-12610</text>
<text x="52" y="131.8">M75</text>
<text x="51.4" y="135.3">Black</text>
<text x="14.6" y="152.7">1</text>
<text x="17.8" y="152.6">2</text>
<text x="20.9" y="152.7">3</text>
<text x="24" y="152.6">4</text>
<text x="27" y="152.6">5</text>
<text x="30.1" y="152.6">6</text>
<text x="33.3" y="152.7">7</text>
<text x="36.4" y="152.6">8</text>
<text x="39.4" y="152.6">9</text>
<text x="41.9" y="152.7">10</text>
<text x="45.1" y="152.6">11</text>
<text x="14.1" y="156.1">12</text>
<text x="17.2" y="156.1">13</text>
<text x="20.3" y="156.1">14</text>
<text x="23.4" y="156.1">15</text>
<text x="26.4" y="156.1">16</text>
<text x="29.6" y="156.1">17</text>
<text x="32.6" y="156.1">18</text>
<text x="35.7" y="156.1">19</text>
<text x="38.7" y="156.1">20</text>
<text x="42" y="156.1">21</text>
<text x="45.1" y="156.1">22</text>
<text x="47.7" y="168.3">90980-12B54</text>
<text x="94.6" y="178">M78</text>
<text x="93.9" y="181.5">White</text>
<text x="17.3" y="203.7">1</text>
<text x="26.8" y="203.7">2</text>
<text x="36.3" y="203.7">3</text>
<text x="45.8" y="203.7">4</text>
<text x="55.3" y="203.7">5</text>
<text x="64.8" y="203.7">6</text>
<text x="74.3" y="203.7">7</text>
<text x="83.8" y="203.7">8</text>
<text x="93.3" y="203.7">9</text>
<text x="102.2" y="203.7">10</text>
<text x="16.8" y="208.2">11</text>
<text x="26.2" y="208.2">12</text>
<text x="35.7" y="208.2">13</text>
<text x="45.2" y="208.2">14</text>
<text x="54.7" y="208.2">15</text>
<text x="64.2" y="208.2">16</text>
<text x="73.7" y="208.2">17</text>
<text x="83.2" y="208.2">18</text>
<text x="92.7" y="208.2">19</text>
<text x="102.2" y="208.2">20</text>
<text x="90.3" y="222">90980-12A58</text>
</g>
</svg>
